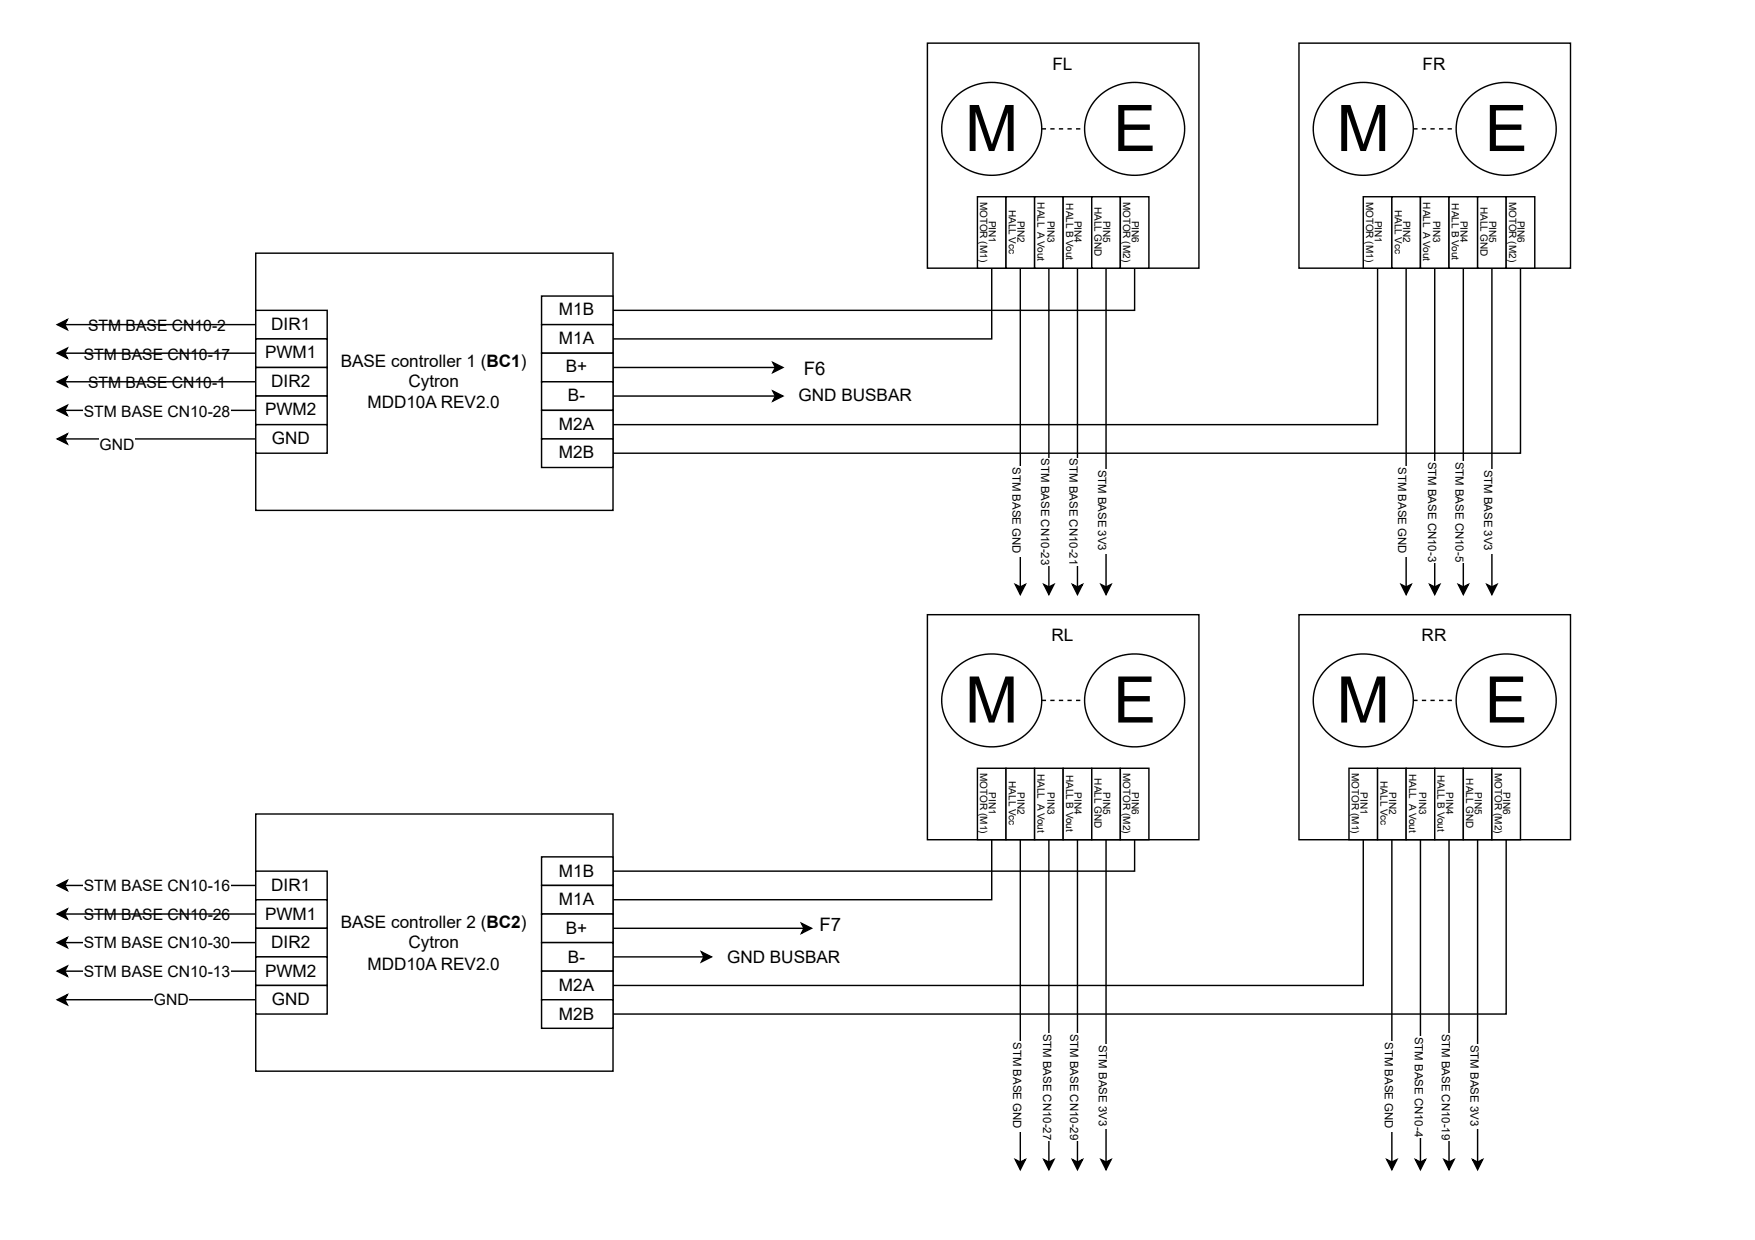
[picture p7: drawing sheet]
<svg xmlns="http://www.w3.org/2000/svg" width="297mm" height="210mm" viewBox="0 0 297 210" stroke-linecap="round" stroke-linejoin="round" font-family="sans-serif">
<path d="M157 7.3h45.9v38.1h-45.9z" fill="none" stroke="#000" stroke-width=".24"/>
<path d="M161.7 16.4a8.7 8.7 0 0 1 14.3 3.4 8 8 0 0 1-8.2 9.9 8 8 0 0 1-8.1-10.2l.8-1.6z" fill="#fff"/>
<path d="M161.7 16.4a8.7 8.7 0 0 1 14.3 3.4 8 8 0 0 1-8.2 9.9 8 8 0 0 1-8.1-10.2l.8-1.6z" fill="none" stroke="#000" stroke-width=".24"/>
<path d="M185.8 16.4a8.7 8.7 0 0 1 14.4 3.4 8 8 0 0 1-8.2 9.9 8 8 0 0 1-8.1-10.2l.8-1.6z" fill="#fff"/>
<path d="M185.8 16.4a8.7 8.7 0 0 1 14.4 3.4 8 8 0 0 1-8.2 9.9 8 8 0 0 1-8.1-10.2l.8-1.6zM167.8 45.4v12h-64.1" fill="none" stroke="#000" stroke-width=".24"/>
<path d="M176.3 21.7h.7v.2h-.7zM177.8 21.7h.7v.2h-.7zM179.2 21.7h.7v.2h-.7zM180.7 21.7h.7v.2h-.7zM182.1 21.7h.7v.2h-.7z" fill="#000"/>
<path d="M165.4 33.3h4.9v12.1h-4.9z" fill="#fff"/>
<path d="M165.4 33.3h4.9v12.1h-4.9z" fill="none" stroke="#000" stroke-width=".24"/>
<path d="M219.8 7.3h46v38.1h-46z" fill="#fff"/>
<path d="M219.8 7.3h46v38.1h-46z" fill="none" stroke="#000" stroke-width=".24"/>
<path d="M224.5 16.4a8.7 8.7 0 0 1 14.4 3.4 8 8 0 0 1-8.2 9.9 8 8 0 0 1-8.1-10.2l.8-1.6z" fill="#fff"/>
<path d="M224.5 16.4a8.7 8.7 0 0 1 14.4 3.4 8 8 0 0 1-8.2 9.9 8 8 0 0 1-8.1-10.2l.8-1.6z" fill="none" stroke="#000" stroke-width=".24"/>
<path d="M248.7 16.4a8.7 8.7 0 0 1 14.4 3.4 8 8 0 0 1-8.2 9.9 8 8 0 0 1-8.1-10.2l.8-1.6z" fill="#fff"/>
<path d="M248.7 16.4a8.7 8.7 0 0 1 14.4 3.4 8 8 0 0 1-8.2 9.9 8 8 0 0 1-8.1-10.2l.8-1.6z" fill="none" stroke="#000" stroke-width=".24"/>
<path d="M239.2 21.7h.7v.2h-.7zM240.6 21.7h.8v.2h-.8zM242.1 21.7h.7v.2h-.7zM243.5 21.7h.8v.2h-.8zM245 21.7h.7v.2h-.7z" fill="#000"/>
<path d="M157 104h45.9v38.1h-45.9z" fill="#fff"/>
<path d="M157 104h45.9v38.1h-45.9z" fill="none" stroke="#000" stroke-width=".24"/>
<path d="M161.7 113.2a8.7 8.7 0 0 1 14.3 3.3 8 8 0 0 1-8.2 9.9 8 8 0 0 1-8.1-10.1l.8-1.7z" fill="#fff"/>
<path d="M161.7 113.2a8.7 8.7 0 0 1 14.3 3.3 8 8 0 0 1-8.2 9.9 8 8 0 0 1-8.1-10.1l.8-1.7z" fill="none" stroke="#000" stroke-width=".24"/>
<path d="M185.8 113.2a8.7 8.7 0 0 1 14.4 3.3 8 8 0 0 1-8.2 9.9 8 8 0 0 1-8.1-10.1l.8-1.7z" fill="#fff"/>
<path d="M185.8 113.2a8.7 8.7 0 0 1 14.4 3.3 8 8 0 0 1-8.2 9.9 8 8 0 0 1-8.1-10.1l.8-1.7z" fill="none" stroke="#000" stroke-width=".24"/>
<path d="M176.3 118.4h.7v.3h-.7zM177.8 118.4h.7v.3h-.7zM179.2 118.4h.7v.3h-.7zM180.7 118.4h.7v.3h-.7zM182.1 118.4h.7v.3h-.7z" fill="#000"/>
<path d="M219.8 104h46v38.1h-46z" fill="#fff"/>
<path d="M219.8 104h46v38.1h-46z" fill="none" stroke="#000" stroke-width=".24"/>
<path d="M224.5 113.2a8.7 8.7 0 0 1 14.4 3.3 8 8 0 0 1-8.2 9.9 8 8 0 0 1-8.1-10.1l.8-1.7z" fill="#fff"/>
<path d="M224.5 113.2a8.7 8.7 0 0 1 14.4 3.3 8 8 0 0 1-8.2 9.9 8 8 0 0 1-8.1-10.1l.8-1.7z" fill="none" stroke="#000" stroke-width=".24"/>
<path d="M248.7 113.2a8.7 8.7 0 0 1 14.4 3.3 8 8 0 0 1-8.2 9.9 8 8 0 0 1-8.1-10.1l.8-1.7z" fill="#fff"/>
<path d="M172.7 45.4v54M171.8 98.9l.9 .5 .8-.5-.8 1.7zM248.7 113.2a8.7 8.7 0 0 1 14.4 3.3 8 8 0 0 1-8.2 9.9 8 8 0 0 1-8.1-10.1l.8-1.7z" fill="none" stroke="#000" stroke-width=".24"/>
<g fill="#000">
<path d="M171.8 98.9l.9 .5 .8-.5-.8 1.7z"/>
<path d="M239.2 118.4h.7v.3h-.7zM240.6 118.4h.8v.3h-.8zM242.1 118.4h.7v.3h-.7zM243.5 118.4h.8v.3h-.8zM245 118.4h.7v.3h-.7z"/>
</g>
<g fill="#fff">
<path d="M14.1 58.5h24.9v3.1h-24.9z"/>
<path d="M170.3 33.3h4.8v12.1h-4.8z"/>
</g>
<path d="M170.3 33.3h4.8v12.1h-4.8zM177.5 45.4v54M176.7 98.9l.8 .5 .9-.5-.9 1.7z" fill="none" stroke="#000" stroke-width=".24"/>
<path d="M176.7 98.9l.8 .5 .9-.5-.9 1.7z" fill="#000"/>
<path d="M175.1 33.3h4.8v12.1h-4.8z" fill="#fff"/>
<path d="M175.1 33.3h4.8v12.1h-4.8zM182.3 45.4v54M181.5 98.9l.8 .5 .9-.5-.9 1.7z" fill="none" stroke="#000" stroke-width=".24"/>
<path d="M181.5 98.9l.8 .5 .9-.5-.9 1.7z" fill="#000"/>
<path d="M179.9 33.3h4.9v12.1h-4.9z" fill="#fff"/>
<path d="M179.9 33.3h4.9v12.1h-4.9zM187.2 45.4v54M186.3 98.9l.9 .5 .8-.5-.8 1.7z" fill="none" stroke="#000" stroke-width=".24"/>
<path d="M186.3 98.9l.9 .5 .8-.5-.8 1.7z" fill="#000"/>
<path d="M184.8 33.3h4.8v12.1h-4.8z" fill="#fff"/>
<path d="M184.8 33.3h4.8v12.1h-4.8zM192 45.4v7.1h-88.3" fill="none" stroke="#000" stroke-width=".24"/>
<path d="M189.6 33.3h4.8v12.1h-4.8z" fill="#fff"/>
<path d="M189.6 33.3h4.8v12.1h-4.8zM233.1 45.4v26.5h-129.4" fill="none" stroke="#000" stroke-width=".24"/>
<path d="M230.7 33.3h4.9v12.1h-4.9z" fill="#fff"/>
<path d="M230.7 33.3h4.9v12.1h-4.9zM238 45.4v54M237.1 98.9l.9 .5 .8-.5-.8 1.7z" fill="none" stroke="#000" stroke-width=".24"/>
<path d="M237.1 98.9l.9 .5 .8-.5-.8 1.7z" fill="#000"/>
<path d="M235.6 33.3h4.8v12.1h-4.8z" fill="#fff"/>
<path d="M235.6 33.3h4.8v12.1h-4.8zM242.8 45.4v54M242 98.9l.8 .5 .9-.5-.9 1.7z" fill="none" stroke="#000" stroke-width=".24"/>
<path d="M242 98.9l.8 .5 .9-.5-.9 1.7z" fill="#000"/>
<path d="M240.4 33.3h4.8v12.1h-4.8z" fill="#fff"/>
<path d="M240.4 33.3h4.8v12.1h-4.8zM247.6 45.4v54M246.8 98.9l.8 .5 .9-.5-.9 1.7z" fill="none" stroke="#000" stroke-width=".24"/>
<path d="M246.8 98.9l.8 .5 .9-.5-.9 1.7z" fill="#000"/>
<path d="M245.2 33.3h4.9v12.1h-4.9z" fill="#fff"/>
<path d="M245.2 33.3h4.9v12.1h-4.9zM252.5 45.4v54M251.6 98.9l.9 .5 .8-.5-.8 1.7z" fill="none" stroke="#000" stroke-width=".24"/>
<path d="M251.6 98.9l.9 .5 .8-.5-.8 1.7z" fill="#000"/>
<path d="M250.1 33.3h4.8v12.1h-4.8z" fill="#fff"/>
<path d="M250.1 33.3h4.8v12.1h-4.8zM257.3 45.4v31.3h-153.6" fill="none" stroke="#000" stroke-width=".24"/>
<path d="M254.9 33.3h4.8v12.1h-4.8z" fill="#fff"/>
<path d="M254.9 33.3h4.8v12.1h-4.8zM230.7 142.1v24.7h-127" fill="none" stroke="#000" stroke-width=".24"/>
<path d="M228.3 130h4.8v12.1h-4.8z" fill="#fff"/>
<path d="M228.3 130h4.8v12.1h-4.8zM235.6 142.1v54.6M234.7 196.3l.9 .4 .8-.4-.8 1.7z" fill="none" stroke="#000" stroke-width=".24"/>
<path d="M234.7 196.3l.9 .4 .8-.4-.8 1.7z" fill="#000"/>
<path d="M233.1 130h4.9v12.1h-4.9z" fill="#fff"/>
<path d="M233.1 130h4.9v12.1h-4.9zM240.4 142.1v54.6M239.5 196.3l.9 .4 .8-.4-.8 1.7z" fill="none" stroke="#000" stroke-width=".24"/>
<path d="M239.5 196.3l.9 .4 .8-.4-.8 1.7z" fill="#000"/>
<path d="M238 130h4.8v12.1h-4.8z" fill="#fff"/>
<path d="M238 130h4.8v12.1h-4.8zM245.2 142.1v54.6M244.4 196.3l.8 .4 .9-.4-.9 1.7z" fill="none" stroke="#000" stroke-width=".24"/>
<path d="M244.4 196.3l.8 .4 .9-.4-.9 1.7z" fill="#000"/>
<path d="M242.8 130h4.8v12.1h-4.8z" fill="#fff"/>
<path d="M242.8 130h4.8v12.1h-4.8zM250.1 142.1v54.6M249.2 196.3l.9 .4 .8-.4-.8 1.7z" fill="none" stroke="#000" stroke-width=".24"/>
<path d="M249.2 196.3l.9 .4 .8-.4-.8 1.7z" fill="#000"/>
<path d="M247.6 130h4.9v12.1h-4.9z" fill="#fff"/>
<path d="M247.6 130h4.9v12.1h-4.9zM254.9 142.1v29.5h-151.2" fill="none" stroke="#000" stroke-width=".24"/>
<path d="M252.5 130h4.8v12.1h-4.8z" fill="#fff"/>
<path d="M252.5 130h4.8v12.1h-4.8zM167.8 142.1v10.2h-64.1" fill="none" stroke="#000" stroke-width=".24"/>
<path d="M165.4 130h4.9v12.1h-4.9z" fill="#fff"/>
<path d="M165.4 130h4.9v12.1h-4.9zM172.7 142.1v54.6M171.8 196.3l.9 .4 .8-.4-.8 1.7z" fill="none" stroke="#000" stroke-width=".24"/>
<path d="M171.8 196.3l.9 .4 .8-.4-.8 1.7z" fill="#000"/>
<path d="M170.3 130h4.8v12.1h-4.8z" fill="#fff"/>
<path d="M170.3 130h4.8v12.1h-4.8zM177.5 142.1v54.6M176.7 196.3l.8 .4 .9-.4-.9 1.7z" fill="none" stroke="#000" stroke-width=".24"/>
<path d="M176.7 196.3l.8 .4 .9-.4-.9 1.7z" fill="#000"/>
<path d="M175.1 130h4.8v12.1h-4.8z" fill="#fff"/>
<path d="M175.1 130h4.8v12.1h-4.8zM182.3 142.1v54.6M181.5 196.3l.8 .4 .9-.4-.9 1.7z" fill="none" stroke="#000" stroke-width=".24"/>
<path d="M181.5 196.3l.8 .4 .9-.4-.9 1.7z" fill="#000"/>
<path d="M179.9 130h4.9v12.1h-4.9z" fill="#fff"/>
<path d="M179.9 130h4.9v12.1h-4.9zM187.2 142.1v54.6M186.3 196.3l.9 .4 .8-.4-.8 1.7z" fill="none" stroke="#000" stroke-width=".24"/>
<path d="M186.3 196.3l.9 .4 .8-.4-.8 1.7z" fill="#000"/>
<path d="M184.8 130h4.8v12.1h-4.8z" fill="#fff"/>
<path d="M184.8 130h4.8v12.1h-4.8zM192 142.1v5.4h-88.3" fill="none" stroke="#000" stroke-width=".24"/>
<path d="M189.6 130h4.8v12.1h-4.8z" fill="#fff"/>
<path d="M189.6 130h4.8v12.1h-4.8z" fill="none" stroke="#000" stroke-width=".24"/>
<g fill="#fff">
<path d="M14.1 153.3h24.9v3.1h-24.9z"/>
<path d="M14.9 53.6h23.4v3.2h-23.4z"/>
<path d="M14.9 63.3h23.4v3.1h-23.4z"/>
<path d="M175.5 77.6h3.1v18.1h-3.1z"/>
<path d="M241.2 78h2.2v17.2h-2.2z"/>
<path d="M176.1 174.9h2.1v18.1h-2.1z"/>
<path d="M238.9 175.4h2.2v17.2h-2.2z"/>
<path d="M180.3 77.6h3.1v18.1h-3.1z"/>
<path d="M245.6 78h3.1v17.2h-3.1z"/>
<path d="M180.4 174.9h3.2v18.1h-3.2z"/>
<path d="M243.3 174.9h3.1v18.1h-3.1z"/>
<path d="M185.1 79.5h3.2v14.3h-3.2z"/>
<path d="M250.4 79.5h3.2v14.3h-3.2z"/>
<path d="M185.2 176.8h3.2v14.3h-3.2z"/>
<path d="M248.1 176.8h3.2v14.3h-3.2z"/>
<path d="M170.6 79h3.2v15.2h-3.2z"/>
<path d="M235.9 79h3.2v15.2h-3.2z"/>
<path d="M233.6 176.4h3.2v15.2h-3.2z"/>
<path d="M170.7 176.4h3.2v15.2h-3.2z"/>
<path d="M43.3 42.9h60.4v43.5h-60.4z"/>
</g>
<path d="M9.7 54.9l1.7-.8-.4 .8 .4 .9zM11 54.9h32.3M43.3 42.9h60.4v43.5h-60.4z" fill="none" stroke="#000" stroke-width=".24"/>
<path d="M9.7 54.9l1.7-.8-.4 .8 .4 .9z" fill="#000"/>
<path d="M43.3 52.5h12.1v4.9h-12.1z" fill="#fff"/>
<path d="M9.7 59.8l1.7-.9-.4 .9 .4 .8zM11 59.8h32.3M43.3 52.5h12.1v4.9h-12.1z" fill="none" stroke="#000" stroke-width=".24"/>
<path d="M9.7 59.8l1.7-.9-.4 .9 .4 .8z" fill="#000"/>
<path d="M43.3 57.4h12.1v4.8h-12.1z" fill="#fff"/>
<path d="M43.3 57.4h12.1v4.8h-12.1zM9.7 64.6l1.7-.8-.4 .8 .4 .9zM11 64.6h32.3" fill="none" stroke="#000" stroke-width=".24"/>
<path d="M9.7 64.6l1.7-.8-.4 .8 .4 .9z" fill="#000"/>
<path d="M43.3 62.2h12.1v4.8h-12.1z" fill="#fff"/>
<path d="M9.7 69.5l1.7-.9-.4 .9 .4 .8zM11 69.5h32.3M43.3 62.2h12.1v4.8h-12.1z" fill="none" stroke="#000" stroke-width=".24"/>
<path d="M9.7 69.5l1.7-.9-.4 .9 .4 .8z" fill="#000"/>
<path d="M43.3 67h12.1v4.9h-12.1z" fill="#fff"/>
<path d="M9.7 74.3l1.7-.9-.4 .9 .4 .8zM11 74.3h32.3M43.3 67h12.1v4.9h-12.1z" fill="none" stroke="#000" stroke-width=".24"/>
<path d="M9.7 74.3l1.7-.9-.4 .9 .4 .8z" fill="#000"/>
<g fill="#fff">
<path d="M16.8 73.7h6v3.1h-6z"/>
<path d="M43.3 71.9h12.1v4.8h-12.1z"/>
</g>
<path d="M43.3 71.9h12.1v4.8h-12.1z" fill="none" stroke="#000" stroke-width=".24"/>
<path d="M91.7 50.1h12v4.8h-12z" fill="#fff"/>
<path d="M91.7 50.1h12v4.8h-12z" fill="none" stroke="#000" stroke-width=".24"/>
<path d="M91.7 54.9h12v4.9h-12z" fill="#fff"/>
<path d="M91.7 54.9h12v4.9h-12zM103.7 62.2h27.5M130.8 61.4l1.7 .8-1.7 .8 .4-.8z" fill="none" stroke="#000" stroke-width=".24"/>
<path d="M130.8 61.4l1.7 .8-1.7 .8 .4-.8z" fill="#000"/>
<g fill="#fff">
<path d="M136 60.6h3.7v3.7h-3.7z"/>
<path d="M91.7 59.8h12v4.8h-12z"/>
</g>
<path d="M91.7 59.8h12v4.8h-12z" fill="none" stroke="#000" stroke-width=".24"/>
<path d="M91.7 64.6h12v4.9h-12z" fill="#fff"/>
<path d="M91.7 64.6h12v4.9h-12z" fill="none" stroke="#000" stroke-width=".24"/>
<path d="M91.7 69.5h12v4.8h-12z" fill="#fff"/>
<path d="M91.7 69.5h12v4.8h-12z" fill="none" stroke="#000" stroke-width=".24"/>
<path d="M91.7 74.3h12v4.8h-12z" fill="#fff"/>
<path d="M91.7 74.3h12v4.8h-12z" fill="none" stroke="#000" stroke-width=".24"/>
<path d="M14.1 68.1h24.9v3.2h-24.9z" fill="#fff"/>
<path d="M103.7 67h27.5M130.8 66.2l1.7 .8-1.7 .9 .4-.9z" fill="none" stroke="#000" stroke-width=".24"/>
<path d="M130.8 66.2l1.7 .8-1.7 .9 .4-.9z" fill="#000"/>
<path d="M43.3 137.8h60.4v43.5h-60.4z" fill="#fff"/>
<path d="M43.3 137.8h60.4v43.5h-60.4zM9.7 149.9l1.7-.9-.4 .9 .4 .8zM11 149.9h32.3" fill="none" stroke="#000" stroke-width=".24"/>
<path d="M9.7 149.9l1.7-.9-.4 .9 .4 .8z" fill="#000"/>
<path d="M43.3 147.5h12.1v4.8h-12.1z" fill="#fff"/>
<path d="M9.7 154.7l1.7-.8-.4 .8 .4 .9zM11 154.7h32.3M43.3 147.5h12.1v4.8h-12.1z" fill="none" stroke="#000" stroke-width=".24"/>
<path d="M9.7 154.7l1.7-.8-.4 .8 .4 .9z" fill="#000"/>
<path d="M43.3 152.3h12.1v4.8h-12.1z" fill="#fff"/>
<path d="M9.7 159.5l1.7-.8-.4 .8 .4 .9zM11 159.5h32.3M43.3 152.3h12.1v4.8h-12.1z" fill="none" stroke="#000" stroke-width=".24"/>
<path d="M9.7 159.5l1.7-.8-.4 .8 .4 .9z" fill="#000"/>
<path d="M43.3 157.1h12.1v4.9h-12.1z" fill="#fff"/>
<path d="M43.3 157.1h12.1v4.9h-12.1zM9.7 164.4l1.7-.9-.4 .9 .4 .8zM11 164.4h32.3" fill="none" stroke="#000" stroke-width=".24"/>
<path d="M9.7 164.4l1.7-.9-.4 .9 .4 .8z" fill="#000"/>
<path d="M43.3 162h12.1v4.8h-12.1z" fill="#fff"/>
<path d="M9.7 169.2l1.7-.8-.4 .8 .4 .9zM11 169.2h32.3M43.3 162h12.1v4.8h-12.1z" fill="none" stroke="#000" stroke-width=".24"/>
<path d="M9.7 169.2l1.7-.8-.4 .8 .4 .9z" fill="#000"/>
<path d="M43.3 166.8h12.1v4.8h-12.1z" fill="#fff"/>
<path d="M43.3 166.8h12.1v4.8h-12.1z" fill="none" stroke="#000" stroke-width=".24"/>
<path d="M91.7 145h12v4.9h-12z" fill="#fff"/>
<path d="M91.7 145h12v4.9h-12z" fill="none" stroke="#000" stroke-width=".24"/>
<path d="M91.7 149.9h12v4.8h-12z" fill="#fff"/>
<path d="M91.7 149.9h12v4.8h-12zM103.7 157.1h32.4M135.6 156.3l1.7 .8-1.7 .9 .5-.9z" fill="none" stroke="#000" stroke-width=".24"/>
<path d="M135.6 156.3l1.7 .8-1.7 .9 .5-.9z" fill="#000"/>
<g fill="#fff">
<path d="M138.7 154.7h3.6v3.6h-3.6z"/>
<path d="M91.7 154.7h12v4.8h-12z"/>
</g>
<path d="M91.7 154.7h12v4.8h-12z" fill="none" stroke="#000" stroke-width=".24"/>
<path d="M91.7 159.5h12v4.9h-12z" fill="#fff"/>
<path d="M91.7 159.5h12v4.9h-12z" fill="none" stroke="#000" stroke-width=".24"/>
<path d="M91.7 164.4h12v4.8h-12z" fill="#fff"/>
<path d="M91.7 164.4h12v4.8h-12z" fill="none" stroke="#000" stroke-width=".24"/>
<path d="M91.7 169.2h12v4.9h-12z" fill="#fff"/>
<path d="M91.7 169.2h12v4.9h-12z" fill="none" stroke="#000" stroke-width=".24"/>
<g fill="#fff">
<path d="M14.1 162.9h24.9v3.2h-24.9z"/>
<path d="M14.1 148.4h24.9v3.2h-24.9z"/>
<path d="M14.1 158.1h24.9v3.1h-24.9z"/>
</g>
<path d="M103.7 162h15.4M118.7 161.1l1.7 .9-1.7 .8 .4-.8z" fill="none" stroke="#000" stroke-width=".24"/>
<path d="M118.7 161.1l1.7 .9-1.7 .8 .4-.8z" fill="#000"/>
<path d="M26 167.8h6v3.1h-6z" fill="#fff"/>
<g font-size="10.9">
<text x="163.3" y="25.6">M</text>
<text x="188.4" y="25.6">E</text>
<text x="226.2" y="25.6">M</text>
<text x="251.3" y="25.6">E</text>
<text x="163.3" y="122.3">M</text>
<text x="188.4" y="122.3">E</text>
<text x="226.2" y="122.3">M</text>
<text x="251.3" y="122.3">E</text>
</g>
<g font-size="3.1">
<text x="136" y="63.5">F6</text>
<text x="138.7" y="157.6">F7</text>
</g>
<g font-size="2.9">
<text x="178.1" y="11.8">FL</text>
<text x="240.8" y="11.8">FR</text>
<text x="94.6" y="53.4">M1B</text>
<text x="45.9" y="55.8">DIR1</text>
<text x="94.6" y="58.2">M1A</text>
<text x="44.9" y="60.6">PWM1</text>
<text x="45.9" y="65.5">DIR2</text>
<text x="57.7" y="62.1">BASE controller 1 (BC1)</text>
<text x="69.1" y="65.5">Cytron</text>
<text x="95.8" y="63">B+</text>
<text x="44.9" y="70.3">PWM2</text>
<text x="62.2" y="69.1">MDD10A REV2.0</text>
<text x="96.1" y="67.9">B-</text>
<text x="135.1" y="67.9">GND BUSBAR</text>
<text x="46" y="75.1">GND</text>
<text x="94.6" y="72.7">M2A</text>
<text x="94.6" y="77.6">M2B</text>
<text x="178" y="108.5">RL</text>
<text x="240.6" y="108.5">RR</text>
<text x="94.6" y="148.4">M1B</text>
<text x="44.9" y="155.7">PWM1</text>
<text x="45.9" y="150.8">DIR1</text>
<text x="94.6" y="153.3">M1A</text>
<text x="45.9" y="160.5">DIR2</text>
<text x="57.7" y="157.1">BASE controller 2 (BC2)</text>
<text x="69.1" y="160.5">Cytron</text>
<text x="95.8" y="158.1">B+</text>
<text x="44.9" y="165.4">PWM2</text>
<text x="62.2" y="164.1">MDD10A REV2.0</text>
<text x="94.6" y="167.8">M2A</text>
<text x="96.1" y="162.9">B-</text>
<text x="123" y="162.9">GND BUSBAR</text>
<text x="46" y="170.2">GND</text>
<text x="94.6" y="172.6">M2B</text>
</g>
<g font-size="2.7">
<text x="14.9" y="56">STM BASE CN10-2</text>
<text x="14.2" y="60.9">STM BASE CN10-17</text>
<text x="14.9" y="65.7">STM BASE CN10-1</text>
<text x="14.2" y="70.5">STM BASE CN10-28</text>
<text x="16.9" y="76.1">GND</text>
<text x="14.2" y="155.7">STM BASE CN10-26</text>
<text x="14.2" y="150.8">STM BASE CN10-16</text>
<text x="14.2" y="160.5">STM BASE CN10-30</text>
<text x="14.2" y="165.4">STM BASE CN10-13</text>
<text x="26.1" y="170.2">GND</text>
</g>
<g font-size="1.9">
<text x="176.2" y="77.6" transform="rotate(90 176.2 77.6)">STM BASE CN10-23</text>
<text x="181" y="77.6" transform="rotate(90 181 77.6)">STM BASE CN10-21</text>
<text x="171.3" y="79" transform="rotate(90 171.3 79)">STM BASE GND</text>
<text x="185.9" y="79.5" transform="rotate(90 185.9 79.5)">STM BASE 3V3</text>
<text x="236.6" y="79" transform="rotate(90 236.6 79)">STM BASE GND</text>
<text x="241.7" y="78.1" transform="rotate(90 241.7 78.1)">STM BASE CN10-3</text>
<text x="246.3" y="78.1" transform="rotate(90 246.3 78.1)">STM BASE CN10-5</text>
<text x="251.2" y="79.5" transform="rotate(90 251.2 79.5)">STM BASE 3V3</text>
<text x="171.5" y="176.4" transform="rotate(90 171.5 176.4)">STM BASE GND</text>
<text x="176.5" y="174.9" transform="rotate(90 176.5 174.9)">STM BASE CN10-27</text>
<text x="181.1" y="174.9" transform="rotate(90 181.1 174.9)">STM BASE CN10-29</text>
<text x="186" y="176.8" transform="rotate(90 186 176.8)">STM BASE 3V3</text>
<text x="234.3" y="176.4" transform="rotate(90 234.3 176.4)">STM BASE GND</text>
<text x="239.4" y="175.5" transform="rotate(90 239.4 175.5)">STM BASE CN10-4</text>
<text x="244" y="174.9" transform="rotate(90 244 174.9)">STM BASE CN10-19</text>
<text x="248.9" y="176.8" transform="rotate(90 248.9 176.8)">STM BASE 3V3</text>
</g>
<g font-size="1.7">
<text x="165.9" y="34.1" transform="rotate(90 165.9 34.1)">MOTOR (M1)</text>
<text x="170.7" y="35.5" transform="rotate(90 170.7 35.5)">HALL Vcc</text>
<text x="175.6" y="34.3" transform="rotate(90 175.6 34.3)">HALL A Vout</text>
<text x="180.4" y="34.4" transform="rotate(90 180.4 34.4)">HALL B Vout</text>
<text x="185.2" y="35" transform="rotate(90 185.2 35)">HALL GND</text>
<text x="190.1" y="34.1" transform="rotate(90 190.1 34.1)">MOTOR (M2)</text>
<text x="231.2" y="34.1" transform="rotate(90 231.2 34.1)">MOTOR (M1)</text>
<text x="236" y="35.5" transform="rotate(90 236 35.5)">HALL Vcc</text>
<text x="240.9" y="34.3" transform="rotate(90 240.9 34.3)">HALL A Vout</text>
<text x="245.7" y="34.4" transform="rotate(90 245.7 34.4)">HALL B Vout</text>
<text x="250.5" y="35" transform="rotate(90 250.5 35)">HALL GND</text>
<text x="255.4" y="34.1" transform="rotate(90 255.4 34.1)">MOTOR (M2)</text>
<text x="167.4" y="37.3" transform="rotate(90 167.4 37.3)">PIN1</text>
<text x="172.2" y="37.3" transform="rotate(90 172.2 37.3)">PIN2</text>
<text x="177.3" y="37.3" transform="rotate(90 177.3 37.3)">PIN3</text>
<text x="181.9" y="37.3" transform="rotate(90 181.9 37.3)">PIN4</text>
<text x="186.7" y="37.3" transform="rotate(90 186.7 37.3)">PIN5</text>
<text x="191.5" y="37.3" transform="rotate(90 191.5 37.3)">PIN6</text>
<text x="232.7" y="37.3" transform="rotate(90 232.7 37.3)">PIN1</text>
<text x="237.5" y="37.3" transform="rotate(90 237.5 37.3)">PIN2</text>
<text x="242.6" y="37.3" transform="rotate(90 242.6 37.3)">PIN3</text>
<text x="247.2" y="37.3" transform="rotate(90 247.2 37.3)">PIN4</text>
<text x="252" y="37.3" transform="rotate(90 252 37.3)">PIN5</text>
<text x="256.8" y="37.3" transform="rotate(90 256.8 37.3)">PIN6</text>
<text x="165.9" y="130.9" transform="rotate(90 165.9 130.9)">MOTOR (M1)</text>
<text x="175.6" y="131" transform="rotate(90 175.6 131)">HALL A Vout</text>
<text x="180.4" y="131.1" transform="rotate(90 180.4 131.1)">HALL B Vout</text>
<text x="185.2" y="131.8" transform="rotate(90 185.2 131.8)">HALL GND</text>
<text x="190.1" y="130.9" transform="rotate(90 190.1 130.9)">MOTOR (M2)</text>
<text x="228.8" y="130.9" transform="rotate(90 228.8 130.9)">MOTOR (M1)</text>
<text x="238.5" y="131" transform="rotate(90 238.5 131)">HALL A Vout</text>
<text x="243.3" y="131.1" transform="rotate(90 243.3 131.1)">HALL B Vout</text>
<text x="248.1" y="131.8" transform="rotate(90 248.1 131.8)">HALL GND</text>
<text x="253" y="130.9" transform="rotate(90 253 130.9)">MOTOR (M2)</text>
<text x="167.4" y="134.1" transform="rotate(90 167.4 134.1)">PIN1</text>
<text x="170.7" y="132.2" transform="rotate(90 170.7 132.2)">HALL Vcc</text>
<text x="172.2" y="134.1" transform="rotate(90 172.2 134.1)">PIN2</text>
<text x="177.3" y="134.1" transform="rotate(90 177.3 134.1)">PIN3</text>
<text x="181.9" y="134.1" transform="rotate(90 181.9 134.1)">PIN4</text>
<text x="186.7" y="134.1" transform="rotate(90 186.7 134.1)">PIN5</text>
<text x="191.5" y="134.1" transform="rotate(90 191.5 134.1)">PIN6</text>
<text x="230.2" y="134.1" transform="rotate(90 230.2 134.1)">PIN1</text>
<text x="233.6" y="132.2" transform="rotate(90 233.6 132.2)">HALL Vcc</text>
<text x="235.1" y="134.1" transform="rotate(90 235.1 134.1)">PIN2</text>
<text x="240.1" y="134.1" transform="rotate(90 240.1 134.1)">PIN3</text>
<text x="244.7" y="134.1" transform="rotate(90 244.7 134.1)">PIN4</text>
<text x="249.6" y="134.1" transform="rotate(90 249.6 134.1)">PIN5</text>
<text x="254.4" y="134.1" transform="rotate(90 254.4 134.1)">PIN6</text>
</g>
</svg>
